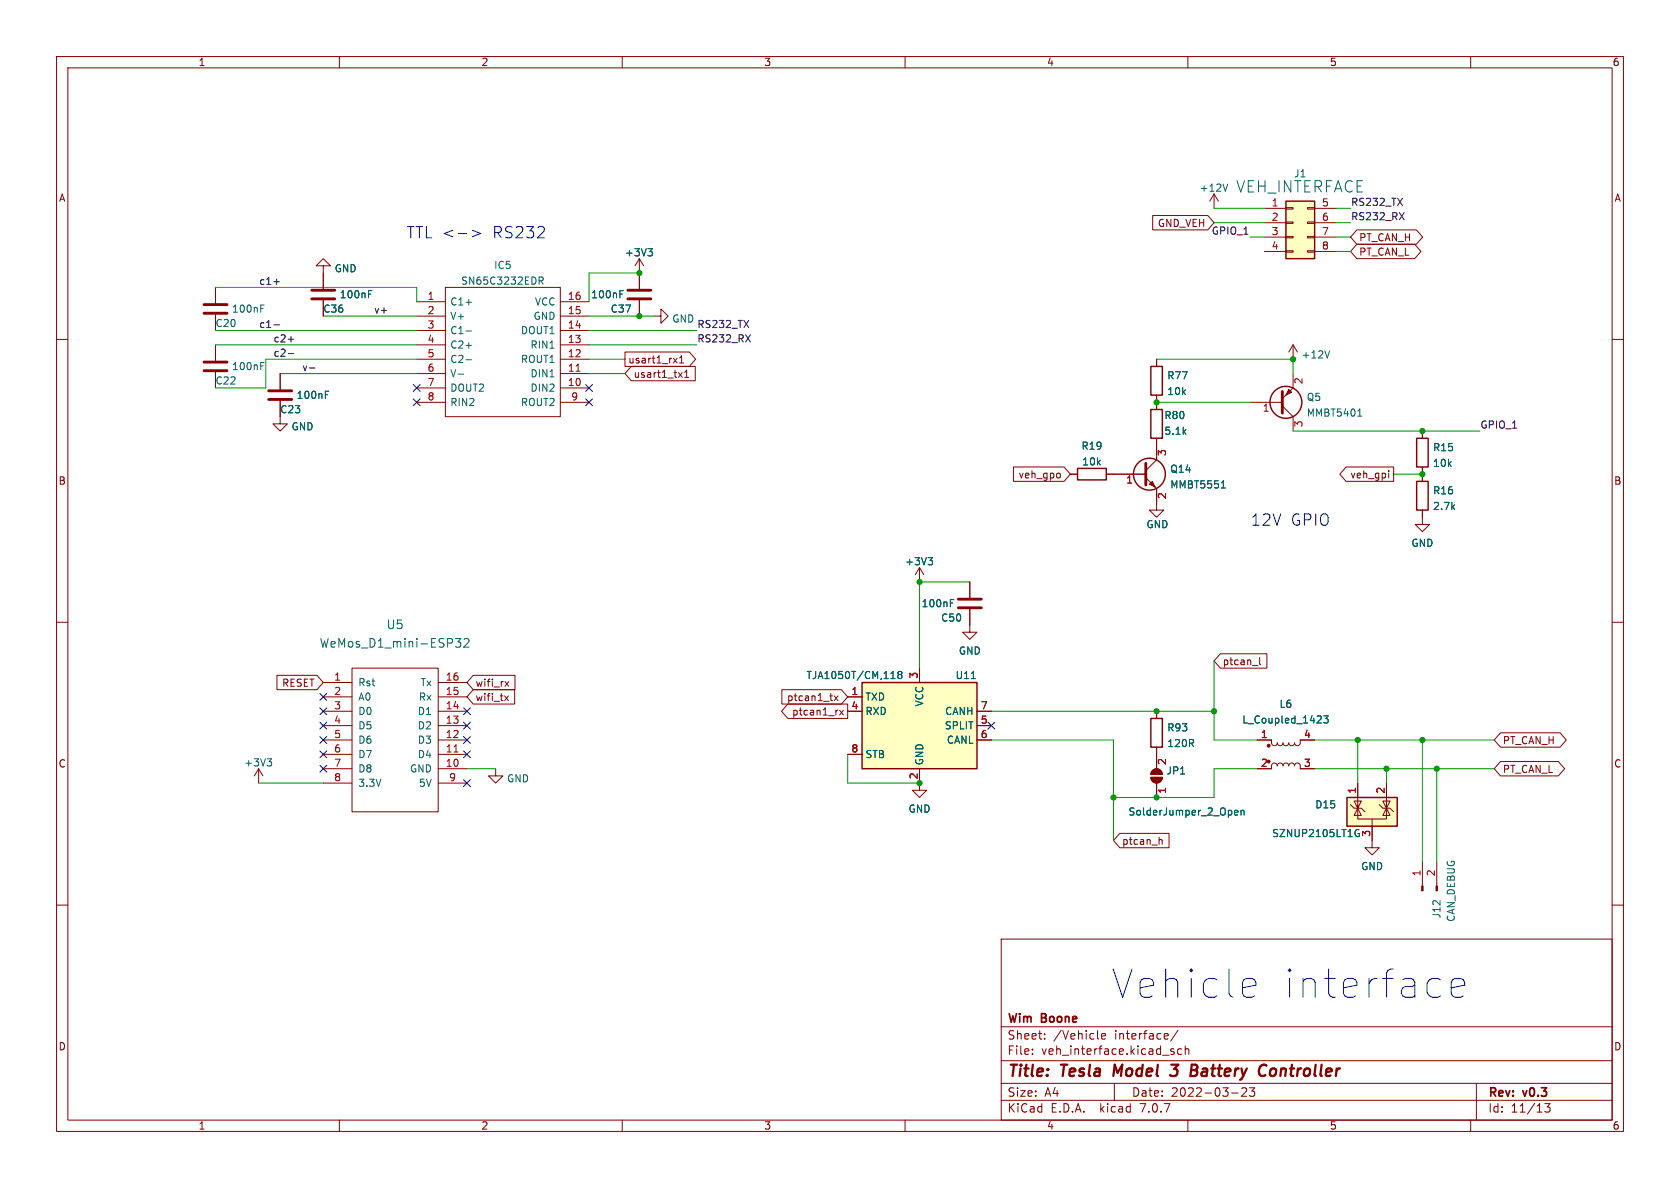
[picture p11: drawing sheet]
<svg xmlns="http://www.w3.org/2000/svg" width="297mm" height="210mm" viewBox="0 0 297 210" stroke-linecap="round" stroke-linejoin="round" font-family="sans-serif">
<g fill="none" stroke="#840000" stroke-width=".18">
<path d="M10 10h277v190h-277zM12 12h273v186h-273zM60 10v2M110 10v2M160 10v2M210 10v2M260 10v2M203.8 38.1h9.7l1.1 1.3-1.1 1.2h-9.7zM214.6 34.3l-.7 1.3M214.6 34.3v2.5M214.6 34.3l.8 1.3M223.5 36.8h3.8"/>
<path d="M223.5 39.4h3.8M227.3 39.2h1.3v.3h-1.3zM227.3 36.7h1.3v.3h-1.3zM231.1 39.2h1.3v.3h-1.3zM231.1 36.7h1.3v.3h-1.3zM232.4 36.8h3.8M232.4 39.4h3.8M10 60h2M38.1 50.8v2.8M38.1 55.6v2.8M57.1 47h1.3l-1.3-1.3-1.2 1.3h1.2v4.1M57.1 53.1v2.8"/>
<path d="M73.7 53.3h5M73.7 58.4h5M73.7 55.9h5M78.7 50.8h20.4v22.9h-20.4zM99.1 53.3h5M99.1 58.4h5M99.1 55.9h5M113 45.7v5.4M113 53.1v2.8M113 45.7l-.7 1.3M113 45.7l.8 1.3M115.6 55.9h1.2v-1.3l1.3 1.3-1.3 1.3v-1.3"/>
<path d="M223.5 41.9h3.8M223.5 44.5h3.8M227.3 44.3h1.3v.3h-1.3zM227.3 41.8h1.3v.2h-1.3zM231.1 44.3h1.3v.3h-1.3zM231.1 41.8h1.3v.2h-1.3zM232.4 41.9h3.8M232.4 44.5h3.8M239.9 43.2h10.2l1.1 1.3-1.1 1.2h-10.2l-1.1-1.2zM239.9 40.6h10.5l1.1 1.3-1.1 1.3h-10.5l-1.1-1.3zM285 60h2M38.1 61v2.8"/>
<path d="M38.1 65.8v2.8M49.5 70.9v4h1.3l-1.3 1.3-1.2-1.3h1.2M49.5 66v2.8M73.7 68.6h5M73.7 66h5M73.7 63.5h5M73.7 61h5M73.7 71.1h5M99.1 68.6h5M99.1 66h5M99.1 63.5h5M99.1 61h5"/>
<path d="M99.1 71.1h5M110.5 62.2h11.4l1.1 1.3-1.1 1.3h-11.4zM111.6 64.8h11.3v2.5h-11.3l-1.1-1.3zM119 63.3l.7 .9M119.7 63.3l-.7 .9M119.9 65.9l.7 .8M120.1 64.2h.8M120.1 63.3l.4-.4v1.3M120.6 65.9l-.7 .8M121 66.7h.8M121 65.8l.4-.4v1.3M204.5 63.5v1.3"/>
<path d="M204.5 69.9v2.5M204.5 77.5v3.8l-1.9 1.9M221 71.1h5.7M226.7 71.8l1.9 1.9v2.5M228.6 66v2.6l-1.9 1.9M228.6 61v2.5M228.6 61l-.8 1.2M228.6 61l.8 1.2M251.5 76.2v1.3M179.2 82.5h8.9l1.1 1.3-1.1 1.3h-8.9zM187.2 83.6l.3 .3v.3l-.3 .3M189.2 83.8h1.3"/>
<path d="M195.6 83.8h7M202.6 84.5l1.9 1.9v3.8h1.2l-1.2 1.2-1.3-1.2h1.3M238 82.5h8.4v2.6h-8.4l-1.1-1.3zM245.5 83.2v.1M245.5 83.6v.9M251.5 90.2v2.5h1.2l-1.2 1.3-1.3-1.3h1.3M251.5 82.6v2.5M10 110h2M49 119.4h7l1.1 1.3-1.1 1.2h-7zM62.2 118.1h15.3v25.4h-15.3zM83.7 119.4h7.3v2.5h-7.3l-1.2-1.2zM162.6 100.3v2.6"/>
<path d="M162.6 118.1v2.6M162.6 100.3l-.8 1.3M162.6 100.3l.7 1.3M171.4 107.7v4.1h1.3l-1.3 1.2-1.2-1.2h1.2M171.4 102.9v2.8M215.7 115.6h8.3v2.5h-8.3l-1.1-1.3zM221.4 117.6h1M222.7 116.2v1.1l.2 .2M285 110h2M45.7 135.9l-.7 1.3M45.7 135.9v2.5M45.7 135.9l.8 1.3"/>
<path d="M57.1 123.2h5.1M57.1 125.7h5.1M57.1 128.3h5.1M57.1 130.8h5.1M57.1 133.4h5.1M57.1 135.9h5.1M57.1 120.7h5.1M57.1 138.4h5.1M77.5 123.2h5M77.5 125.7h5M77.5 128.3h5M77.5 130.8h5"/>
<path d="M77.5 133.4h5M77.5 135.9h5M77.5 120.7h5M77.5 138.4h5M83.7 121.9h7.3v2.6h-7.3l-1.2-1.3zM87.6 135.9v1.3h1.3l-1.3 1.2-1.2-1.2h1.2M89.2 123l.7 .9M89.3 120.5l.6 .8M89.9 123l-.7 .9M89.9 120.5l-.6 .8M138.2 121.9h10.5l1.2 1.3-1.2 1.3h-10.5zM139.3 124.5h10.6v2.5h-10.6l-1.1-1.3z"/>
<path d="M147.5 123l.6 .9M148.1 123l-.6 .9M148.4 125.6l.7 .8M149.1 125.6l-.7 .8M149.9 123.2h2.5M149.9 125.7h2.5M149.9 133.4h2.5M162.6 135.9v3.8h1.2l-1.2 1.3-1.3-1.3h1.3M172.7 125.7h2.6M172.7 128.3h2.6M172.7 130.8h2.6M203.5 137.4h2a1.02 1.02 0 0 1-1 1 1.02 1.02 0 0 1-1-1z"/>
<path d="M203.8 136.2a1.02 1.02 0 0 1 1.1-.2 1.02 1.02 0 0 1 .6 .9h-2zM204.5 125.7v1.3M204.5 132.1v3.8M204.5 138.4v2.6M222.2 130.8h2.6v.8l.5 .2 .4-.1 .1-.4 .1 .4 .4 .1 .4-.1 .1-.4 .1 .3 .3 .2 .5-.1 .1-.4 .2 .4 .5 .1 .3-.2 .1-.3 .1 .4 .4 .1 .4-.3 .1-.7h2.5M222.2 135.9h2.6v-.7l.5-.3 .4 .1 .1 .4 .1-.3 .3-.2 .5 .1 .1 .4 .1-.3 .3-.2 .4 .1 .2 .4 .2-.4 .4-.1 .3 .2 .2 .3 .1-.4 .4-.1 .4 .3 .1 .7h2.5M240 138.4v4.5M245.1 138.4v4.5M265.3 129.5h10.5l1.1 1.3-1.1 1.3h-10.5l-1.1-1.3zM265.3 134.6h10.2l1.1 1.3-1.1 1.3h-10.2l-1.1-1.3zM10 160h2M198 147.3h8.7v2.6h-8.7l-1.2-1.3z"/>
<path d="M205 148.5h.4l.1 .8M238.8 142.2l.6 .7h1.3l.6 .6M240 142.9v1.9h5.1v-1.9M240 142.9l.7 1.2h-1.3zM240 142.2v.7l.7-1.3h-1.3l.6 1.3M242.6 144.8v5.1h1.2l-1.2 1.2-1.3-1.2h1.3M243.8 142.2l.7 .7h1.2l.7 .6M244.5 141.6h1.2l-.6 1.3zM245.1 142.9l.6 1.2h-1.2zM251.5 152.4v4.2M254 152.4v4.2M285 160h2"/>
<path d="M177 166h108v32h-108zM60 198v2M110 198v2M160 198v2M177 194.5h108M177 191.5h108M177 187.5h108M177 181.5h108M182.5 186.3v.1M182.5 185.5v.1M184.7 183.6v.1M184.7 182.8v.1"/>
<path d="M194.7 183.2l.8-.1-.1-.3-.4-.1-.3 .2 .1 .7h.6M197 191.5v3M206.5 182.8v.3l-.7 .1M207 185.8l.5 .2 .1 .2-.2 .2-.4-.1M207 185.5h.5M208.2 182.1l-1.2 2M208.9 185.5l-.4-.1-.3 .3v.4l.1 .2h.6M209.5 185.5l.2-.1 .4 .1 .1 .9M209.5 184.9v1.5M210 198v2M217.7 193.2h1.2M220.3 192.4v.5l-.8 .9h.9"/>
<path d="M221.8 192.3l-.5 .6 .4 .1v.7l-.2 .1h-.4l-.2-.1M260 198v2M261 191.5v6.5M273.1 195.1h.9l-.5 .6 .5 .1v.7l-.3 .1h-.4l-.2-.1"/>
</g>
<path d="M197.1 188.2l-.3 2M207.1 188.2h1.2l-.7 .8 .4 .1M208 190l-.3 .2-.8-.1M210.7 188.2h.7a.49 .49 0 0 1 .3 .5 .49 .49 0 0 1-.5 .5l.3 .1a.58 .58 0 0 1-.3 .9M223.6 188.2l.3 .2M225.3 188.9a.62 .62 0 0 0-.7 .4v.7a.52 .52 0 0 0 .7 .1" fill="none" stroke="#840000" stroke-width=".4"/>
<g fill="none" stroke="#840000" stroke-width=".51">
<path d="M36.1 53.8h4M36.1 55.4h4M55.1 51.3h4.1M55.1 52.8h4.1M111 51.3h4.1M111 52.8h4.1M36.1 64h4M36.1 65.5h4M47.5 69.1h4.1M47.5 70.6h4.1M226.7 69.2v3.8M202.6 81.9v3.8"/>
<path d="M169.4 105.9h4.1M169.4 107.4h4.1"/>
</g>
<g fill="none" stroke="#006464" stroke-width=".18">
<path d="M217 32.5l-.4 1.3M46.1 54.5h.4M46.1 53.9h.6M65.1 52h.5M65.1 51.4h.6M82.4 53.4h1M82.4 58.5h1M95.3 49h.5l.2 .2-.1 .4h-.6M95.6 49.6l.4 .6M109.6 52h.4M109.6 51.4h.6M114.5 44h.8l-.4 .4"/>
<path d="M115.1 44.4l.2 .3v.3l-.2 .2M46.1 64.7h.4M46.1 64.1h.6M57.5 69.8h.4M57.5 69.2h.6M81 66.1h1M82.4 61.1h1M82.4 63.6h1M235.1 62l-.5 1.3M240 73.6h.8M240.3 72.5l.1-.2v1.3M164.1 98.6h.8l-.5 .5"/>
<path d="M164.6 99.1l.3 .2v.3l-.3 .2M215.9 86.3h.7M216.1 85.2l.2-.2v1.3M80.5 112.9h1l-.5 .6 .4 .1v.7l-.2 .1h-.5l-.2-.1M82 113l.6-.1 .2 .1 .1 .3-.9 1.1h.9M157.5 120h.7M157.8 118.9l.1-.2v1.3M159 119.2l-.3 .3 .1 .3 .2 .2 .3-.1 .1-.2v-.3l-.2-.2M159 119.2l-.3-.2 .3-.3h.2l.2 .2-.2 .3M159 119.2h.2M168 106.6h.4M168 106h.6"/>
<path d="M171.7 120h.7M47.2 134.1h.8l-.4 .5M47.8 134.6l.2 .3v.3l-.2 .2M232.8 127.8h.8M233.5 126.7v.4M234 126.5h.8l-.4 .5 .3 .1v.6l-.1 .1-.6-.1M218.2 143.7l.7-.2-.1-.2-.4-.1-.2 .2 .1 .6h.5M219.4 143.4l.2-.2 .3 .1v.8M219.4 143.2v.9M240.1 147.4h.2v.4h-.5l-.2-.2M240.3 146.7h-.5l-.2 .2"/>
</g>
<g fill="none" stroke="#840000" stroke-width=".25">
<path d="M227.3 35.6h5.1v10.1h-5.1zM203.5 72.4h2v5.1h-2zM203.5 64.8h2v5.1h-2zM250.4 77.5h2.1v5.1h-2.1zM190.5 82.8h5.1v2h-5.1zM250.4 85.1h2.1v5.1h-2.1zM152.4 120.7h20.3v15.2h-20.3zM203.5 127h2v5.1h-2zM238.1 141h8.9v5.1h-8.9z"/>
<circle cx="227.3" cy="71.1" r="2.82"/>
<circle cx="203.2" cy="83.8" r="2.82"/>
</g>
<g fill="#ffffc2" stroke="#ffffc2" stroke-width=".18">
<path d="M152.4 120.7h20.3v15.2h-20.3z"/>
<path d="M227.3 35.6h5.1v10.1h-5.1z"/>
<path d="M238.1 141h8.9v5.1h-8.9z"/>
</g>
<path d="M101.8 65.6h.8M80.3 132.9h.7" fill="none" stroke="#a90000" stroke-width=".18"/>
<g fill="#840000" stroke="#840000" stroke-width=".18">
<path d="M227.8 68.8l.5 .5-1 .6z"/>
<path d="M203.5 137.4h2a1.02 1.02 0 0 1-1 1 1.02 1.02 0 0 1-1-1z"/>
<path d="M203.8 136.2a1.02 1.02 0 0 1 1.1-.2 1.02 1.02 0 0 1 .6 .9h-2z"/>
<path d="M253.9 156.6h.2v.9h-.2z"/>
<path d="M251.3 156.6h.3v.9h-.3z"/>
<path d="M203.2 85.6l.5-.5 .5 1z"/>
<circle cx="224.3" cy="134.6" r=".25"/>
<circle cx="224.3" cy="131.8" r=".25"/>
</g>
<path d="M247.4 37.6l.8 1.3M248.2 37.6l-.8 1.3M48.4 49.8h1M48.4 57.4h1M51 60h.9M131.8 59.2l.9 1.2M132.7 59.2l-.9 1.2M51 62.5h.9M54.7 65h1" fill="none" stroke="#0f0f0f" stroke-width=".18"/>
<path d="M83.5 40.7l1.5 .6-1.5 .6M220.4 173h.9l.5 .2 .2 .5v.5l-2.4 .4M221.8 176.1l-.5 .2h-.9M256.6 174.6l2.3-.4v-.5l-.2-.5-.5-.2h-.9l-.5 .2-.2 .5v1.9l.2 .5 .5 .2h.9l.5-.2" fill="none" stroke="#0000c2" stroke-width=".18"/>
<g fill="none" stroke="#009600" stroke-width=".18">
<path d="M214.6 36.8h8.9M214.6 39.4h8.9M236.2 36.8h2.6M236.2 39.4h2.6M38.1 50.8h35.6v2.5M38.1 58.4h35.6M57.1 55.9h16.6M104.1 55.9h11.5M104.1 58.4h19.1M113 48.3h-8.9v5M221 41.9h2.5M236.2 44.5h2.6"/>
<path d="M236.2 41.9h2.6M38.1 61h35.6M49.5 66h24.2M73.7 63.5h-26.7v5.1h-8.9M104.1 66h6.4M104.1 61h19.1M104.1 63.5h6.4M204.5 63.5h24.1v2.5M204.5 71.1h16.5M228.6 76.2h33M246.4 83.8h5.1M171.4 102.9h-8.8v15.2"/>
<path d="M214.6 116.8v14h7.6M45.7 138.4h11.4M82.5 135.9h5.1M149.9 133.4v5h12.7M175.3 130.8h21.5v17.8M175.3 125.7h39.3M222.2 135.9h-7.6v5.1h-17.8M232.4 130.8h31.8M232.4 135.9h31.8M240 130.8v7.6M245.1 135.9v2.5M251.5 130.8v21.6"/>
<path d="M254 135.9v16.5"/>
</g>
<g fill="none" stroke="#000084" stroke-width=".18">
<path d="M73.1 70.5l1.2 1.2M73.1 68l1.2 1.2M74.3 70.5l-1.2 1.2M74.3 68l-1.2 1.2M103.5 68l1.2 1.2M103.5 70.5l1.2 1.2M104.7 68l-1.2 1.2M104.7 70.5l-1.2 1.2M56.5 122.6l1.3 1.2M56.5 135.3l1.3 1.2M56.5 132.7l1.3 1.3M56.5 130.2l1.3 1.2"/>
<path d="M56.5 127.7l1.3 1.2M56.5 125.1l1.3 1.2M57.8 122.6l-1.3 1.2M57.8 135.3l-1.3 1.2M57.8 132.7l-1.3 1.3M57.8 130.2l-1.3 1.2M57.8 127.7l-1.3 1.2M57.8 125.1l-1.3 1.2M81.9 132.7l1.3 1.3M81.9 125.1l1.3 1.2M81.9 130.2l1.3 1.2M81.9 127.7l1.3 1.2"/>
<path d="M81.9 137.8l1.3 1.2M83.2 132.7l-1.3 1.3M83.2 125.1l-1.3 1.2M83.2 130.2l-1.3 1.2M83.2 127.7l-1.3 1.2M83.2 137.8l-1.3 1.2M174.7 127.7l1.2 1.2M175.9 127.7l-1.2 1.2"/>
</g>
<g fill="#009600" stroke="#009600" stroke-width=".18">
<circle cx="162.6" cy="102.9" r=".46"/>
<circle cx="214.6" cy="125.7" r=".46"/>
<circle cx="204.5" cy="125.7" r=".46"/>
<circle cx="204.5" cy="71.1" r=".46"/>
<circle cx="204.5" cy="141" r=".46"/>
<circle cx="196.8" cy="141" r=".46"/>
<circle cx="162.6" cy="138.4" r=".46"/>
<circle cx="251.5" cy="83.8" r=".46"/>
<circle cx="251.5" cy="130.8" r=".46"/>
<circle cx="228.6" cy="63.5" r=".46"/>
<circle cx="251.5" cy="76.2" r=".46"/>
<circle cx="113" cy="48.3" r=".46"/>
<circle cx="113" cy="55.9" r=".46"/>
<circle cx="240" cy="130.8" r=".46"/>
<circle cx="254" cy="135.9" r=".46"/>
<circle cx="245.1" cy="135.9" r=".46"/>
</g>
<g font-size="7" fill="#0000c2">
<text x="196.2" y="176.9">Vehicle</text>
<text x="226.1" y="176.9">interface</text>
</g>
<text font-size="2.8" fill="#006464" x="218.5" y="34.2">VEH_INTERFACE</text>
<g font-size="2.8" fill="#0000c2">
<text x="71.8" y="42.3">TTL &lt;-&gt;</text>
<text x="87" y="42.3">RS232</text>
<text x="221" y="93.1">12V</text>
<text x="228.1" y="93.1">GPIO</text>
</g>
<g font-size="2.8" fill="#840000">
<text x="178" y="190.9">Title:</text>
<text x="187.7" y="190.9">Tesla</text>
<text x="197.7" y="190.9">Model</text>
<text x="208.7" y="190.9">3</text>
<text x="212.9" y="190.9">Battery</text>
<text x="225.8" y="190.9">Controller</text>
</g>
<g font-size="2.1" fill="#006464">
<text x="68.2" y="111.4">U5</text>
<text x="56.4" y="114.7">WeMos_D1_mini-ESP32</text>
</g>
<g font-size="2.1" fill="#840000">
<text x="178" y="184">Sheet:</text>
<text x="178" y="181.2">Wim</text>
<text x="184.2" y="181.2">Boone</text>
<text x="186.2" y="184">/Vehicle</text>
<text x="197.1" y="184">interface/</text>
<text x="178" y="186.7">File:</text>
<text x="184.1" y="186.7">veh_interface.kicad_sch</text>
<text x="178" y="196.9">KiCad</text>
<text x="178" y="194.1">Size:</text>
<text x="184.7" y="194.1">A4</text>
<text x="185.7" y="196.9">E.D.A.</text>
<text x="194.6" y="196.9">kicad</text>
<text x="200" y="194.1">Date:</text>
<text x="201.8" y="196.9">7.0.7</text>
<text x="207" y="194.1">2022-03-23</text>
<text x="263" y="194.3">Rev:</text>
<text x="263" y="196.9">Id:</text>
<text x="267.1" y="196.9">11/13</text>
<text x="269.4" y="194.3">v0.3</text>
</g>
<g font-size="1.8" fill="#840000">
<text x="35" y="11.9">1</text>
<text x="85" y="11.9">2</text>
<text x="135" y="11.9">3</text>
<text x="185" y="11.9">4</text>
<text x="235" y="11.9">5</text>
<text x="285" y="11.9">6</text>
<text x="10.3" y="35.9">A</text>
<text x="285.3" y="35.9">A</text>
<text x="204.6" y="40.3">GND_VEH</text>
<text x="240.2" y="45.4">PT_CAN_L</text>
<text x="240.2" y="42.9">PT_CAN_H</text>
<text x="111" y="64.5">usart1_rx1</text>
<text x="111.9" y="67">usart1_tx1</text>
<text x="10.3" y="85.9">B</text>
<text x="180" y="84.8">veh_gpo</text>
<text x="238.6" y="84.8">veh_gpi</text>
<text x="285.3" y="85.9">B</text>
<text x="216.1" y="117.8">ptcan_l</text>
<text x="49.8" y="121.6">RESET</text>
<text x="84" y="121.6">wifi_rx</text>
<text x="84" y="124.1">wifi_tx</text>
<text x="139" y="124.1">ptcan1_tx</text>
<text x="139.9" y="126.7">ptcan1_rx</text>
<text x="265.6" y="131.8">PT_CAN_H</text>
<text x="10.3" y="135.9">C</text>
<text x="265.6" y="136.8">PT_CAN_L</text>
<text x="285.3" y="135.9">C</text>
<text x="198.3" y="149.5">ptcan_h</text>
<text x="10.3" y="185.9">D</text>
<text x="285.3" y="185.9">D</text>
<text x="35" y="199.9">1</text>
<text x="85" y="199.9">2</text>
<text x="135" y="199.9">3</text>
<text x="185" y="199.9">4</text>
<text x="235" y="199.9">5</text>
<text x="285" y="199.9">6</text>
</g>
<g font-size="1.8" fill="#006464">
<text x="212" y="34.1">+12V</text>
<text x="228.7" y="31.6">J1</text>
<text x="87.3" y="47.7">IC5</text>
<text x="110.4" y="45.5">+3V3</text>
<text x="59.1" y="48.3">GND</text>
<text x="60" y="52.9">100nF</text>
<text x="81.4" y="50.5">SN65C3232EDR</text>
<text x="104.4" y="52.9">100nF</text>
<text x="38" y="58">C20</text>
<text x="40.9" y="55.5">100nF</text>
<text x="57.1" y="55.5">C36</text>
<text x="79.5" y="54.2">C1+</text>
<text x="79.5" y="56.7">V+</text>
<text x="79.5" y="59.3">C1-</text>
<text x="92" y="59.3">DOUT1</text>
<text x="94.2" y="56.7">GND</text>
<text x="94.5" y="54.2">VCC</text>
<text x="107.9" y="55.5">C37</text>
<text x="118.8" y="57.2">GND</text>
<text x="40.9" y="65.6">100nF</text>
<text x="79.5" y="61.8">C2+</text>
<text x="79.5" y="64.4">C2-</text>
<text x="92" y="64.4">ROUT1</text>
<text x="93.7" y="61.8">RIN1</text>
<text x="230" y="63.6">+12V</text>
<text x="38" y="68.2">C22</text>
<text x="52.3" y="70.7">100nF</text>
<text x="79.5" y="66.9">V-</text>
<text x="79.5" y="69.4">DOUT2</text>
<text x="79.5" y="72">RIN2</text>
<text x="92" y="72">ROUT2</text>
<text x="93.7" y="69.4">DIN2</text>
<text x="93.7" y="66.9">DIN1</text>
<text x="206.3" y="70">10k</text>
<text x="206.3" y="67.3">R77</text>
<text x="230.9" y="71.1">Q5</text>
<text x="49.4" y="73.3">C23</text>
<text x="51.4" y="76.3">GND</text>
<text x="205.7" y="77.1">5.1k</text>
<text x="205.7" y="74.3">R80</text>
<text x="230.9" y="73.9">MMBT5401</text>
<text x="191.1" y="79.7">R19</text>
<text x="191.2" y="82.5">10k</text>
<text x="206.8" y="83.8">Q14</text>
<text x="253.2" y="82.7">10k</text>
<text x="253.2" y="80">R15</text>
<text x="206.8" y="86.6">MMBT5551</text>
<text x="253.2" y="87.6">R16</text>
<text x="202.6" y="93.6">GND</text>
<text x="253.2" y="90.4">2.7k</text>
<text x="159.9" y="100.1">+3V3</text>
<text x="249.4" y="96.9">GND</text>
<text x="162.8" y="107.5">100nF</text>
<text x="166.3" y="110.1">C50</text>
<text x="169.4" y="115.9">GND</text>
<text x="63.2" y="121.5">Rst</text>
<text x="63.2" y="124.1">A0</text>
<text x="74" y="124.1">Rx</text>
<text x="74.3" y="121.5">Tx</text>
<text x="142.5" y="120.2">TJA1050T/CM,118</text>
<text x="152.9" y="124.1">TXD</text>
<text x="163.4" y="125" transform="rotate(-90 163.4 125)">VCC</text>
<text x="168.8" y="120.2">U11</text>
<text x="226.1" y="125.3">L6</text>
<text x="63.2" y="126.6">D0</text>
<text x="63.2" y="129.1">D5</text>
<text x="63.2" y="131.7">D6</text>
<text x="73.8" y="131.7">D3</text>
<text x="73.8" y="129.1">D2</text>
<text x="73.8" y="126.6">D1</text>
<text x="152.9" y="126.6">RXD</text>
<text x="166.9" y="129.1">SPLIT</text>
<text x="167" y="126.6">CANH</text>
<text x="167.3" y="131.7">CANL</text>
<text x="206.3" y="129.5">R93</text>
<text x="219.5" y="128.1">L_Coupled_1423</text>
<text x="43.1" y="135.7">+3V3</text>
<text x="63.2" y="134.2">D7</text>
<text x="63.2" y="136.8">D8</text>
<text x="72.4" y="136.8">GND</text>
<text x="73.8" y="134.2">D4</text>
<text x="152.9" y="134.2">STB</text>
<text x="163.4" y="135.4" transform="rotate(-90 163.4 135.4)">GND</text>
<text x="206.1" y="137.1">JP1</text>
<text x="206.3" y="132.3">120R</text>
<text x="63.2" y="139.3">3.3V</text>
<text x="74" y="139.3">5V</text>
<text x="89.5" y="138.5">GND</text>
<text x="160.5" y="143.9">GND</text>
<text x="232.4" y="143.1">D15</text>
<text x="199.4" y="144.4">SolderJumper_2_Open</text>
<text x="224.8" y="148.2">SZNUP2105LT1G</text>
<text x="240.5" y="154">GND</text>
<text x="254.9" y="162.5" transform="rotate(-90 254.9 162.5)">J12</text>
<text x="257.4" y="163.1" transform="rotate(-90 257.4 163.1)">CAN_DEBUG</text>
</g>
<g font-size="1.8" fill="#0f0f0f">
<text x="214.1" y="41.6">GPIO_1</text>
<text x="238.8" y="39">RS232_RX</text>
<text x="238.8" y="36.5">RS232_TX</text>
<text x="45.7" y="50.5">c1+</text>
<text x="45.7" y="58.1">c1-</text>
<text x="66" y="55.5">v+</text>
<text x="123.2" y="58.1">RS232_TX</text>
<text x="48.3" y="63.2">c2-</text>
<text x="48.3" y="60.6">c2+</text>
<text x="53.3" y="65.7">v-</text>
<text x="123.2" y="60.6">RS232_RX</text>
<text x="261.6" y="75.9">GPIO_1</text>
</g>
<g font-size="1.8" fill="#a90000">
<text x="224.7" y="36.6">1</text>
<text x="224.7" y="39.1">2</text>
<text x="224.7" y="41.7">3</text>
<text x="233.6" y="36.6">5</text>
<text x="233.6" y="39.1">6</text>
<text x="233.6" y="41.7">7</text>
<text x="224.7" y="44.2">4</text>
<text x="233.6" y="44.2">8</text>
<text x="75.5" y="53.1">1</text>
<text x="100.3" y="53.1">16</text>
<text x="75.5" y="55.6">2</text>
<text x="75.5" y="58.2">3</text>
<text x="100.3" y="58.2">14</text>
<text x="100.3" y="55.6">15</text>
<text x="75.5" y="60.7">4</text>
<text x="75.5" y="63.2">5</text>
<text x="75.5" y="65.8">6</text>
<text x="100.3" y="65.8">11</text>
<text x="100.3" y="63.2">12</text>
<text x="100.3" y="60.7">13</text>
<text x="75.5" y="68.3">7</text>
<text x="75.5" y="70.9">8</text>
<text x="100.3" y="68.3">10</text>
<text x="100.9" y="70.9">9</text>
<text x="230.6" y="68" transform="rotate(-90 230.6 68)">2</text>
<text x="223.1" y="73.1">1</text>
<text x="230.6" y="75.6" transform="rotate(-90 230.6 75.6)">3</text>
<text x="206.5" y="80.7" transform="rotate(-90 206.5 80.7)">3</text>
<text x="199" y="85.8">1</text>
<text x="206.5" y="88.3" transform="rotate(-90 206.5 88.3)">2</text>
<text x="59" y="120.4">1</text>
<text x="59" y="122.9">2</text>
<text x="59" y="125.5">3</text>
<text x="78.7" y="125.5">14</text>
<text x="78.7" y="122.9">15</text>
<text x="78.7" y="120.4">16</text>
<text x="150.4" y="122.9">1</text>
<text x="150.4" y="125.5">4</text>
<text x="162.3" y="120.1" transform="rotate(-90 162.3 120.1)">3</text>
<text x="173.3" y="125.5">7</text>
<text x="59" y="128">4</text>
<text x="59" y="130.6">5</text>
<text x="78.7" y="130.6">12</text>
<text x="78.7" y="128">13</text>
<text x="173.3" y="128">5</text>
<text x="173.3" y="130.6">6</text>
<text x="222.8" y="130.6">1</text>
<text x="230.4" y="130.6">4</text>
<text x="59" y="133.1">6</text>
<text x="59" y="135.6">7</text>
<text x="78.7" y="135.6">10</text>
<text x="78.7" y="133.1">11</text>
<text x="150.4" y="133.1">8</text>
<text x="162.3" y="137.9" transform="rotate(-90 162.3 137.9)">2</text>
<text x="206.5" y="135.3" transform="rotate(-90 206.5 135.3)">2</text>
<text x="222.8" y="135.6">2</text>
<text x="230.4" y="135.6">3</text>
<text x="59" y="138.2">8</text>
<text x="79.3" y="138.2">9</text>
<text x="206.5" y="140.4" transform="rotate(-90 206.5 140.4)">1</text>
<text x="239.8" y="140.4" transform="rotate(-90 239.8 140.4)">1</text>
<text x="244.9" y="140.4" transform="rotate(-90 244.9 140.4)">2</text>
<text x="242.3" y="148" transform="rotate(-90 242.3 148)">3</text>
<text x="251.2" y="155" transform="rotate(-90 251.2 155)">1</text>
<text x="253.7" y="155" transform="rotate(-90 253.7 155)">2</text>
</g>
</svg>
